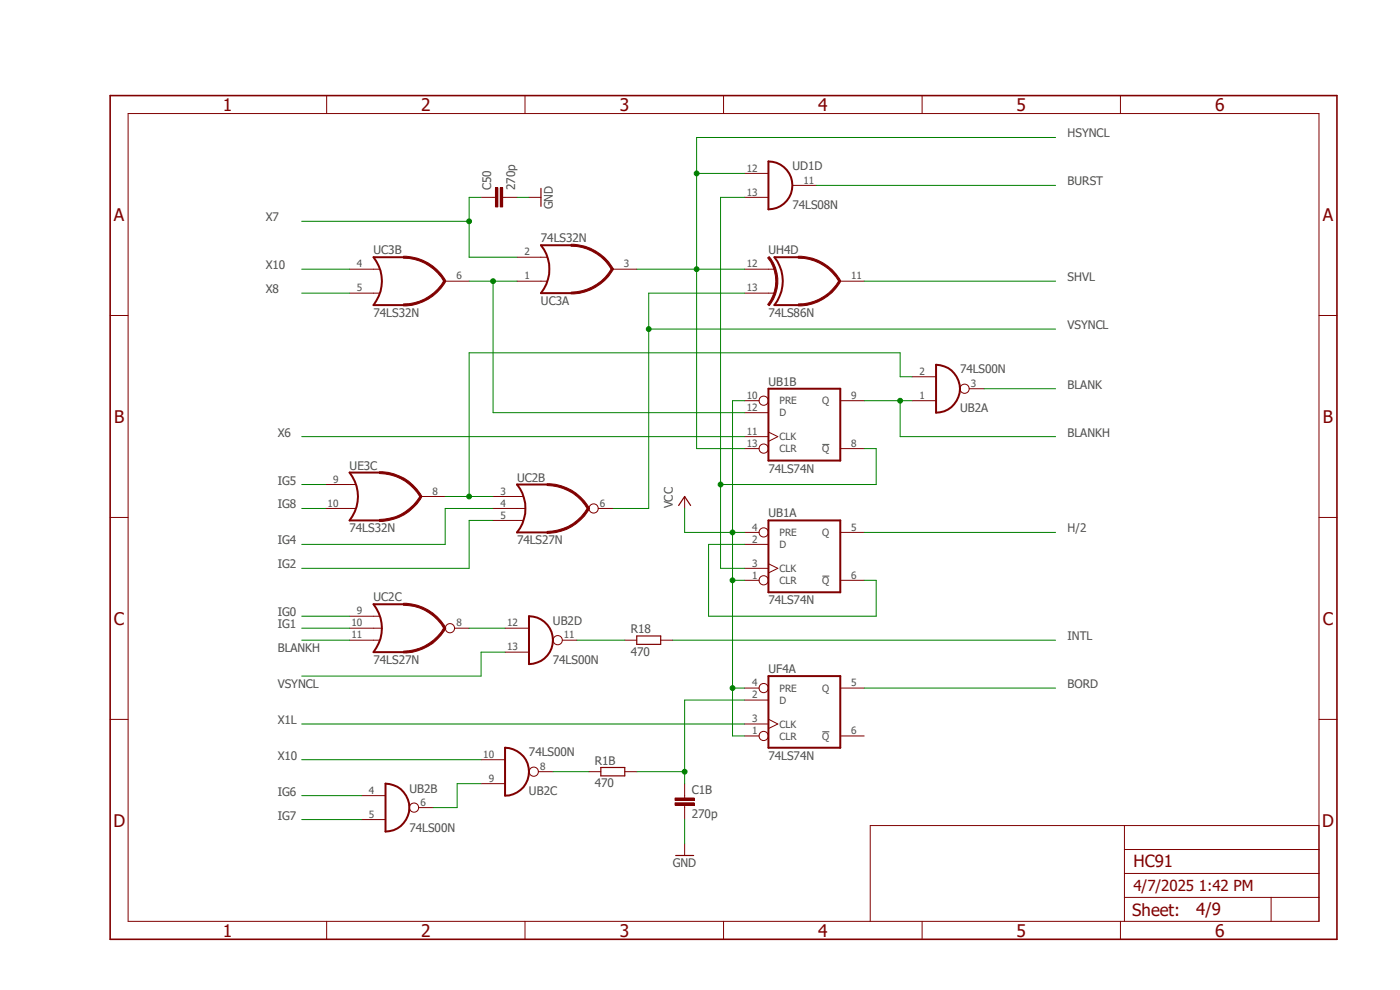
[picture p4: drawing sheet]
<svg xmlns="http://www.w3.org/2000/svg" width="297mm" height="210mm" viewBox="0 0 297 210" stroke-linecap="round" stroke-linejoin="round" font-family="sans-serif">
<path d="M22.9 19.9l261.1 179.9M284 19.9l-261.1 179.9" fill="none" stroke="#fff" stroke-width=".21"/>
<path d="M174.5 94.3h1.4M174.5 122.2h1.4M174.5 155.2h1.4" fill="none" stroke="#505050" stroke-width=".21"/>
<g fill="none" stroke="#800000" stroke-width=".21">
<path d="M27.2 24.1h252.6v171.4h-252.6zM69.3 20.3v3.8M111.4 20.3v3.8M153.5 20.3v3.8M195.6 20.3v3.8M237.7 20.3v3.8M79.2 57.1h1.3M23.4 66.9h3.8M79.2 62.2h1.3M279.8 66.9h3.8M23.4 109.8h3.8M279.8 109.8h3.8"/>
<path d="M23.4 152.6h3.8M279.8 152.6h3.8M238.5 175.1v20.4M279.8 175.1h-95.2v20.4M69.3 195.5v3.8M111.4 195.5v3.8M153.5 195.5v3.8M195.6 195.5v3.8M237.7 195.5v3.8M238.5 190.4h41.3M238.5 185.3h41.3M238.5 180.2h41.3"/>
<path d="M269.7 190.4v5.1"/>
</g>
<path d="M23.4 20.3h260.2v179h-260.2z" fill="none" stroke="#800000" stroke-width=".34"/>
<path d="M79.2 54.6h6.4M79.2 64.7h6.4" fill="none" stroke="#800000" stroke-width=".42"/>
<path d="M85.6 64.5a9.8 9.8 0 0 0 8.6-5l.4 .2a10.3 10.3 0 0 1-9 5.2z" fill-rule="evenodd" fill="#800000"/>
<path d="M85.6 64.5a9.8 9.8 0 0 0 8.6-5l.4 .2a10.3 10.3 0 0 1-9 5.2z" fill="none" stroke="#800000" stroke-width=".21"/>
<path d="M85.6 54.4a10.3 10.3 0 0 1 9 5.2l-.4 .2a9.9 9.9 0 0 0-8.6-5z" fill-rule="evenodd" fill="#800000"/>
<path d="M74.2 57.1h5M85.6 54.4a10.3 10.3 0 0 1 9 5.2l-.4 .2a9.9 9.9 0 0 0-8.6-5zM94.4 59.6h5.1M114.8 59.6h1.2M114.8 54.6h1.2M74.2 62.2h5" fill="none" stroke="#800000" stroke-width=".21"/>
<path d="M79.2 54.6a8.1 8.1 0 0 1 0 10.1M114.8 52h6.3M114.8 62.2h6.3" fill="none" stroke="#800000" stroke-width=".42"/>
<path d="M121.2 51.8a10.4 10.4 0 0 1 8.9 5.2l-.3 .2a9.9 9.9 0 0 0-8.6-5z" fill-rule="evenodd" fill="#800000"/>
<path d="M121.2 51.8a10.4 10.4 0 0 1 8.9 5.2l-.3 .2a9.9 9.9 0 0 0-8.6-5z" fill="none" stroke="#800000" stroke-width=".21"/>
<path d="M121.2 62a10.1 10.1 0 0 0 8.6-5.1l.3 .2a10.4 10.4 0 0 1-8.9 5.3z" fill-rule="evenodd" fill="#800000"/>
<path d="M109.7 59.6h5.1M109.7 54.6h5.1M130 57.1h5.1M121.2 62a10.1 10.1 0 0 0 8.6-5.1l.3 .2a10.4 10.4 0 0 1-8.9 5.3zM74.2 102.8h1.2M74.2 107.9h1.2" fill="none" stroke="#800000" stroke-width=".21"/>
<path d="M114.8 52a8.1 8.1 0 0 1 0 10.2M74.2 100.2h6.3M74.2 110.4h6.3" fill="none" stroke="#800000" stroke-width=".42"/>
<path d="M80.5 110.2a9.9 9.9 0 0 0 8.7-5l.3 .2a10.2 10.2 0 0 1-9 5.2z" fill-rule="evenodd" fill="#800000"/>
<path d="M80.5 110.2a9.9 9.9 0 0 0 8.7-5l.3 .2a10.2 10.2 0 0 1-9 5.2z" fill="none" stroke="#800000" stroke-width=".21"/>
<path d="M80.5 100.1a10.1 10.1 0 0 1 9 5.2l-.3 .2a10 10 0 0 0-8.7-5z" fill-rule="evenodd" fill="#800000"/>
<path d="M69.1 102.8h5.1M69.1 107.9h5.1M80.5 100.1a10.1 10.1 0 0 1 9 5.2l-.3 .2a10 10 0 0 0-8.7-5zM89.4 105.3h5M109.7 105.3h1.3M109.7 110.4h1.3" fill="none" stroke="#800000" stroke-width=".21"/>
<path d="M74.2 100.2a8.1 8.1 0 0 1 0 10.2M109.7 102.8h6.3M109.7 112.9h6.3" fill="none" stroke="#800000" stroke-width=".42"/>
<path d="M116.1 112.7a9.8 9.8 0 0 0 8.6-5l.4 .2a10.3 10.3 0 0 1-9 5.3z" fill-rule="evenodd" fill="#800000"/>
<path d="M116.1 112.7a9.8 9.8 0 0 0 8.6-5l.4 .2a10.3 10.3 0 0 1-9 5.3z" fill="none" stroke="#800000" stroke-width=".21"/>
<path d="M116.1 102.6a10.2 10.2 0 0 1 9 5.2l-.4 .2a9.8 9.8 0 0 0-8.6-5z" fill-rule="evenodd" fill="#800000"/>
<g fill="none" stroke="#800000" stroke-width=".21">
<path d="M104.6 107.9h6.9M104.6 105.3h5.1M104.6 110.4h5.1M116.1 102.6a10.2 10.2 0 0 1 9 5.2l-.4 .2a9.8 9.8 0 0 0-8.6-5zM126.9 107.9h3.1M79.2 130.7h1.3M79.2 135.8h1.3"/>
<circle cx="125.9" cy="107.9" r=".98"/>
</g>
<path d="M109.7 102.8a8.1 8.1 0 0 1 0 10.1M79.2 128.2h6.4M79.2 138.3h6.4" fill="none" stroke="#800000" stroke-width=".42"/>
<path d="M85.6 138.1a10 10 0 0 0 8.6-5l.4 .2a10.3 10.3 0 0 1-9 5.2z" fill-rule="evenodd" fill="#800000"/>
<path d="M85.6 138.1a10 10 0 0 0 8.6-5l.4 .2a10.3 10.3 0 0 1-9 5.2z" fill="none" stroke="#800000" stroke-width=".21"/>
<path d="M85.6 128a10.2 10.2 0 0 1 9 5.2l-.4 .2a9.9 9.9 0 0 0-8.6-5z" fill-rule="evenodd" fill="#800000"/>
<g fill="none" stroke="#800000" stroke-width=".21">
<path d="M163 57.1h1.3M163 62.2h1.3M193.5 79.9h5.1M157.9 85h3.1M157.9 95.2h3.1M157.9 87.5h5.1M157.9 92.6h5.1M163 91.7l2 .9-2 1M178.3 85h5M178.3 95.2h5M193.5 85h5.1M205.6 82.5h3.1"/>
<path d="M157.9 115.5h5.1M157.9 112.9h3.1M163 119.6l2 1-2 .9M178.3 112.9h5M74.2 133.3h6.8M74.2 130.7h5M74.2 135.8h5M85.6 128a10.2 10.2 0 0 1 9 5.2l-.4 .2a9.9 9.9 0 0 0-8.6-5zM96.4 133.3h3.1M107.1 133.3h5.1M107.1 138.3h5.1M119.3 135.8h3.1"/>
<path d="M157.9 123.1h3.1M157.9 120.6h5.1M178.3 123.1h5M157.9 156.1h3.1M157.9 148.5h5.1M157.9 153.6h5.1M157.9 146h3.1M163 152.6l2 1-2 1M178.3 156.1h5M178.3 146h5M76.7 168.8h5.1M76.7 173.9h5.1"/>
<path d="M88.8 171.3h3.1M102.1 166.2h5M102.1 161.2h5M114.2 163.7h3.1"/>
<circle cx="162" cy="95.2" r=".98"/>
<circle cx="162" cy="85" r=".98"/>
<circle cx="204.6" cy="82.5" r=".98"/>
<circle cx="162" cy="112.9" r=".98"/>
<circle cx="95.5" cy="133.3" r=".98"/>
<circle cx="118.3" cy="135.8" r=".98"/>
<circle cx="162" cy="123.1" r=".98"/>
<circle cx="162" cy="146" r=".98"/>
<circle cx="162" cy="156.1" r=".98"/>
<circle cx="87.8" cy="171.3" r=".98"/>
<circle cx="113.2" cy="163.7" r=".98"/>
</g>
<path d="M164.3 54.6h5.1M164.3 64.7h5.1M198.6 77.4a5.1 5.1 0 0 1 5.1 5.1 5.1 5.1 0 0 1-5.1 5zM163 82.5h15.3v15.2h-15.3zM163 110.4h15.3v15.2h-15.3zM79.2 128.2a8.1 8.1 0 0 1 0 10.1M112.2 130.7a5.1 5.1 0 0 1 5.1 5.1 5.1 5.1 0 0 1-5.1 5.1zM107.1 158.6a5.1 5.1 0 0 1 5.1 5.1 5.1 5.1 0 0 1-5.1 5.1zM163 143.4h15.3v15.2h-15.3zM81.8 166.2a5.1 5.1 0 0 1 5 5.1 5.1 5.1 0 0 1-5 5.1z" fill="none" stroke="#800000" stroke-width=".42"/>
<path d="M169.4 64.5a9.9 9.9 0 0 0 8.6-5l.4 .2a10.3 10.3 0 0 1-9 5.2z" fill-rule="evenodd" fill="#800000"/>
<path d="M169.4 64.5a9.9 9.9 0 0 0 8.6-5l.4 .2a10.3 10.3 0 0 1-9 5.2z" fill="none" stroke="#800000" stroke-width=".21"/>
<path d="M169.4 54.4a10.3 10.3 0 0 1 9 5.2l-.4 .2a9.9 9.9 0 0 0-8.6-5z" fill-rule="evenodd" fill="#800000"/>
<path d="M169.4 54.4a10.3 10.3 0 0 1 9 5.2l-.4 .2a9.9 9.9 0 0 0-8.6-5z" fill="none" stroke="#800000" stroke-width=".21"/>
<path d="M164.3 54.6a8.1 8.1 0 0 1 0 10.1" fill="none" stroke="#800000" stroke-width=".42"/>
<path d="M162.9 54.7l.3-.3a8.3 8.3 0 0 1 0 10.5l-.3-.3a7.9 7.9 0 0 0 0-9.9z" fill-rule="evenodd" fill="#800000"/>
<path d="M157.9 36.8h5.1M168.1 39.3h5.1M104.6 41.9h.5M106.6 41.9h.5M157.9 57.1h5.1M157.9 41.9h5.1M162.9 54.7l.3-.3a8.3 8.3 0 0 1 0 10.5l-.3-.3a7.9 7.9 0 0 0 0-9.9zM178.3 59.6h5M157.9 62.2h5.1" fill="none" stroke="#800000" stroke-width=".21"/>
<path d="M163 34.2a5.1 5.1 0 0 1 5.1 5.1 5.1 5.1 0 0 1-5.1 5.1z" fill="none" stroke="#800000" stroke-width=".42"/>
<path d="M106.1 39.8h.5v4.1h-.5z" fill-rule="evenodd" fill="#800000"/>
<path d="M106.1 39.8h.5v4.1h-.5z" fill="none" stroke="#800000" stroke-width=".21"/>
<path d="M105.1 39.8h.5v4.1h-.5z" fill-rule="evenodd" fill="#800000"/>
<path d="M105.1 39.8h.5v4.1h-.5zM102.1 41.9h2.5M107.1 41.9h2.6M145.2 168.8v.5M145.2 170.8v.5" fill="none" stroke="#800000" stroke-width=".21"/>
<path d="M143.2 170.3h4.1v.5h-4.1z" fill-rule="evenodd" fill="#800000"/>
<path d="M143.2 170.3h4.1v.5h-4.1z" fill="none" stroke="#800000" stroke-width=".21"/>
<path d="M143.2 169.3h4.1v.5h-4.1z" fill-rule="evenodd" fill="#800000"/>
<path d="M112.2 41.9h2.6M145.2 105.3v2.6M132.5 135.8h2.6M140.2 135.8h2.5M124.9 163.7h2.6M132.5 163.7h2.6M143.2 169.3h4.1v.5h-4.1zM145.2 166.2v2.6M145.2 171.3v2.6M145.2 178.9v2.6" fill="none" stroke="#800000" stroke-width=".21"/>
<path d="M114.8 40v3.8M144 107.2l1.2-1.9 1.3 1.9M135.1 134.9h5.1v1.8h-5.1zM127.5 162.8h5v1.8h-5zM143.3 181.5h3.9" fill="none" stroke="#800000" stroke-width=".25"/>
<path d="M64 57.1h10.2M157.9 57.1h-10.1v38.1h10.1M64 62.2h10.2M64 161.2h38.1" fill="none" stroke="#008000" stroke-width=".21"/>
<circle cx="147.8" cy="57.1" r=".51" fill="#008000"/>
<g fill="none" stroke="#008000" stroke-width=".21">
<path d="M147.8 36.8h10.1M223.9 29.2h-76.1v27.9h-12.7"/>
<circle cx="147.8" cy="57.1" r=".51"/>
</g>
<circle cx="147.8" cy="36.8" r=".51" fill="#008000"/>
<g fill="none" stroke="#008000" stroke-width=".21">
<path d="M99.5 59.6h10.2M104.6 59.6v27.9h53.3"/>
<circle cx="147.8" cy="36.8" r=".51"/>
</g>
<circle cx="104.6" cy="59.6" r=".51" fill="#008000"/>
<g fill="none" stroke="#008000" stroke-width=".21">
<path d="M64 46.9h35.5M102.1 41.9h-2.6v12.7h10.2"/>
<circle cx="104.6" cy="59.6" r=".51"/>
</g>
<circle cx="99.5" cy="46.9" r=".51" fill="#008000"/>
<g fill="none" stroke="#008000" stroke-width=".21">
<path d="M109.7 41.9h2.5M157.9 41.9h-5v78.7h5M64 92.6h93.9M183.3 95.2h2.6v7.6h-33M145.2 173.9v5"/>
<circle cx="99.5" cy="46.9" r=".51"/>
</g>
<circle cx="152.9" cy="102.8" r=".51" fill="#008000"/>
<g fill="none" stroke="#008000" stroke-width=".21">
<path d="M173.2 39.3h50.7M137.6 69.8h86.3M157.9 62.2h-20.3v45.7h-7.6"/>
<circle cx="152.9" cy="102.8" r=".51"/>
</g>
<circle cx="137.6" cy="69.8" r=".51" fill="#008000"/>
<g fill="none" stroke="#008000" stroke-width=".21">
<path d="M183.3 59.6h40.6M191 74.8h-91.5v30.5M64 102.8h5.1M64 107.9h5.1M94.4 105.3h10.2M107.1 138.3h-5v5.1h-38.1"/>
<circle cx="137.6" cy="69.8" r=".51"/>
</g>
<circle cx="99.5" cy="105.3" r=".51" fill="#008000"/>
<g fill="none" stroke="#008000" stroke-width=".21">
<path d="M191 74.8v5.1h2.5M183.3 85h10.2M191 85v7.6h32.9M208.7 82.5h15.2M104.6 107.9h-10.2v7.6h-30.4M104.6 110.4h-5.1v10.2h-35.5"/>
<circle cx="99.5" cy="105.3" r=".51"/>
</g>
<circle cx="191" cy="85" r=".51" fill="#008000"/>
<g fill="none" stroke="#008000" stroke-width=".21">
<path d="M157.9 85h-2.5v38.1h2.5M155.4 112.9h2.5M157.9 115.5h-7.6v15.2h35.6v-7.6h-2.6M183.3 112.9h40.6M64 135.8h10.2"/>
<circle cx="191" cy="85" r=".51"/>
</g>
<circle cx="155.4" cy="112.9" r=".51" fill="#008000"/>
<g fill="none" stroke="#008000" stroke-width=".21">
<path d="M145.2 107.9v5h10.2M155.4 123.1v33h2.5"/>
<circle cx="155.4" cy="112.9" r=".51"/>
</g>
<circle cx="155.4" cy="123.1" r=".51" fill="#008000"/>
<g fill="none" stroke="#008000" stroke-width=".21">
<path d="M155.4 146h2.5"/>
<circle cx="155.4" cy="123.1" r=".51"/>
</g>
<circle cx="155.4" cy="146" r=".51" fill="#008000"/>
<g fill="none" stroke="#008000" stroke-width=".21">
<path d="M64 133.3h10.2M64 130.7h10.2M99.5 133.3h7.6M122.4 135.8h10.1M142.7 135.8h81.2M64 153.6h93.9M157.9 148.5h-12.7v17.7M183.3 146h40.6M135.1 163.7h10.1"/>
<circle cx="155.4" cy="146" r=".51"/>
</g>
<circle cx="145.2" cy="163.7" r=".51" fill="#008000"/>
<g fill="none" stroke="#008000" stroke-width=".21">
<path d="M64 168.8h12.7M64 173.9h12.7M102.1 166.2h-5.1v5.1h-5.1M117.3 163.7h7.6"/>
<circle cx="145.2" cy="163.7" r=".51"/>
</g>
<g font-size="3.7" fill="#800000">
<text x="47.2" y="23.5">1</text>
<text x="89.4" y="23.5">2</text>
<text x="131.5" y="23.5">3</text>
<text x="173.6" y="23.5">4</text>
<text x="215.7" y="23.5">5</text>
<text x="257.8" y="23.5">6</text>
<text x="24.2" y="46.8">A</text>
<text x="280.6" y="46.8">A</text>
<text x="24.2" y="89.7">B</text>
<text x="280.7" y="89.7">B</text>
<text x="24.2" y="132.5">C</text>
<text x="280.6" y="132.5">C</text>
<text x="24" y="175.3">D</text>
<text x="280.5" y="175.3">D</text>
<text x="47.2" y="198.7">1</text>
<text x="89.4" y="198.7">2</text>
<text x="131.5" y="198.7">3</text>
<text x="173.6" y="198.7">4</text>
<text x="215.7" y="198.7">5</text>
<text x="257.8" y="198.7">6</text>
</g>
<g font-size="3.6" fill="#800000">
<text x="240.5" y="184">HC91</text>
<text x="240.2" y="194.3">Sheet:</text>
<text x="253.8" y="194.2">4/9</text>
</g>
<text font-size="3.2" fill="#800000" x="240.5" y="189.1">4/7/2025 1:42 PM</text>
<g font-size="2.5" fill="#505050">
<text x="226.5" y="29.2">HSYNCL</text>
<text x="104.2" y="40.3" transform="rotate(-90 104.2 40.3)">C50</text>
<text x="109.3" y="40.3" transform="rotate(-90 109.3 40.3)">270p</text>
<text x="168.1" y="36.2">UD1D</text>
<text x="226.5" y="39.3">BURST</text>
<text x="56.4" y="46.9">X7</text>
<text x="117.3" y="44.4" transform="rotate(-90 117.3 44.4)">GND</text>
<text x="168.1" y="44.4">74LS08N</text>
<text x="79.2" y="53.9">UC3B</text>
<text x="114.8" y="51.3">74LS32N</text>
<text x="163" y="53.9">UH4D</text>
<text x="56.4" y="57.1">X10</text>
<text x="226.5" y="59.6">SHVL</text>
<text x="56.4" y="62.2">X8</text>
<text x="114.8" y="64.6">UC3A</text>
<text x="79.2" y="67.3">74LS32N</text>
<text x="163" y="67.3">74LS86N</text>
<text x="226.5" y="69.8">VSYNCL</text>
<text x="163" y="81.8">UB1B</text>
<text x="203.7" y="79.2">74LS00N</text>
<text x="226.5" y="82.5">BLANK</text>
<text x="203.7" y="87.4">UB2A</text>
<text x="58.9" y="92.6">X6</text>
<text x="226.5" y="92.6">BLANKH</text>
<text x="74.2" y="99.6">UE3C</text>
<text x="163" y="100.2">74LS74N</text>
<text x="58.9" y="102.8">IG5</text>
<text x="58.9" y="107.9">IG8</text>
<text x="109.7" y="102.2">UC2B</text>
<text x="142.7" y="107.9" transform="rotate(-90 142.7 107.9)">VCC</text>
<text x="74.2" y="112.9">74LS32N</text>
<text x="163" y="109.8">UB1A</text>
<text x="226.5" y="112.9">H/2</text>
<text x="58.9" y="115.5">IG4</text>
<text x="109.7" y="115.5">74LS27N</text>
<text x="58.9" y="120.6">IG2</text>
<text x="58.9" y="130.7">IG0</text>
<text x="79.2" y="127.6">UC2C</text>
<text x="163" y="128.2">74LS74N</text>
<text x="58.9" y="133.3">IG1</text>
<text x="117.3" y="132.6">UB2D</text>
<text x="133.8" y="134.3">R18</text>
<text x="226.5" y="135.8">INTL</text>
<text x="58.9" y="138.3">BLANKH</text>
<text x="79.2" y="140.9">74LS27N</text>
<text x="117.3" y="140.9">74LS00N</text>
<text x="133.8" y="139.1">470</text>
<text x="163" y="142.8">UF4A</text>
<text x="58.9" y="146">VSYNCL</text>
<text x="226.5" y="146">BORD</text>
<text x="58.9" y="153.6">X1L</text>
<text x="58.9" y="161.2">X10</text>
<text x="112.2" y="160.4">74LS00N</text>
<text x="163" y="161.2">74LS74N</text>
<text x="126.2" y="167">470</text>
<text x="126.2" y="162.2">R1B</text>
<text x="58.9" y="168.8">IG6</text>
<text x="58.9" y="173.9">IG7</text>
<text x="86.9" y="168.2">UB2B</text>
<text x="112.2" y="168.7">UB2C</text>
<text x="146.8" y="173.5">270p</text>
<text x="146.8" y="168.4">C1B</text>
<text x="86.9" y="176.4">74LS00N</text>
<text x="142.7" y="184">GND</text>
</g>
<g font-size="2.1" fill="#505050">
<text x="158.4" y="36.4">12</text>
<text x="158.4" y="41.5">13</text>
<text x="170.4" y="38.9">11</text>
<text x="75.7" y="56.7">4</text>
<text x="96.8" y="59.3">6</text>
<text x="111.3" y="59.3">1</text>
<text x="111.3" y="54.2">2</text>
<text x="132.3" y="56.7">3</text>
<text x="158.4" y="56.7">12</text>
<text x="180.6" y="59.3">11</text>
<text x="75.7" y="61.8">5</text>
<text x="158.4" y="61.8">13</text>
<text x="195.1" y="79.6">2</text>
<text x="206" y="82.1">3</text>
<text x="158.4" y="87.2">12</text>
<text x="158.4" y="84.7">10</text>
<text x="165.4" y="88.3">D</text>
<text x="165.4" y="85.8">PRE</text>
<text x="174.5" y="85.8">Q</text>
<text x="180.6" y="84.7">9</text>
<text x="195.1" y="84.7">1</text>
<text x="158.4" y="94.8">13</text>
<text x="158.4" y="92.3">11</text>
<text x="165.4" y="95.9">CLR</text>
<text x="165.4" y="93.4">CLK</text>
<text x="174.5" y="95.9">Q</text>
<text x="180.6" y="94.8">8</text>
<text x="69.5" y="107.5">10</text>
<text x="70.7" y="102.4">9</text>
<text x="91.7" y="105">8</text>
<text x="106.2" y="105">3</text>
<text x="106.2" y="107.5">4</text>
<text x="127.3" y="107.5">6</text>
<text x="106.2" y="110.1">5</text>
<text x="159.6" y="112.6">4</text>
<text x="165.4" y="113.7">PRE</text>
<text x="174.5" y="113.7">Q</text>
<text x="180.6" y="112.6">5</text>
<text x="159.6" y="115.1">2</text>
<text x="165.4" y="116.2">D</text>
<text x="159.6" y="122.8">1</text>
<text x="159.6" y="120.2">3</text>
<text x="165.4" y="123.9">CLR</text>
<text x="165.4" y="121.3">CLK</text>
<text x="174.5" y="123.9">Q</text>
<text x="180.6" y="122.8">6</text>
<text x="75.7" y="130.3">9</text>
<text x="74.6" y="132.9">10</text>
<text x="74.6" y="135.4">11</text>
<text x="96.8" y="132.9">8</text>
<text x="107.6" y="132.9">12</text>
<text x="107.6" y="138">13</text>
<text x="119.6" y="135.4">11</text>
<text x="159.6" y="148.1">2</text>
<text x="159.6" y="145.6">4</text>
<text x="165.4" y="149.3">D</text>
<text x="165.4" y="146.7">PRE</text>
<text x="174.5" y="146.7">Q</text>
<text x="180.6" y="145.6">5</text>
<text x="159.6" y="155.7">1</text>
<text x="159.6" y="153.2">3</text>
<text x="165.4" y="154.3">CLK</text>
<text x="180.6" y="155.7">6</text>
<text x="102.5" y="160.8">10</text>
<text x="165.4" y="156.9">CLR</text>
<text x="174.5" y="156.9">Q</text>
<text x="103.7" y="165.9">9</text>
<text x="114.6" y="163.4">8</text>
<text x="78.3" y="168.4">4</text>
<text x="78.3" y="173.5">5</text>
<text x="89.2" y="171">6</text>
</g>
</svg>
